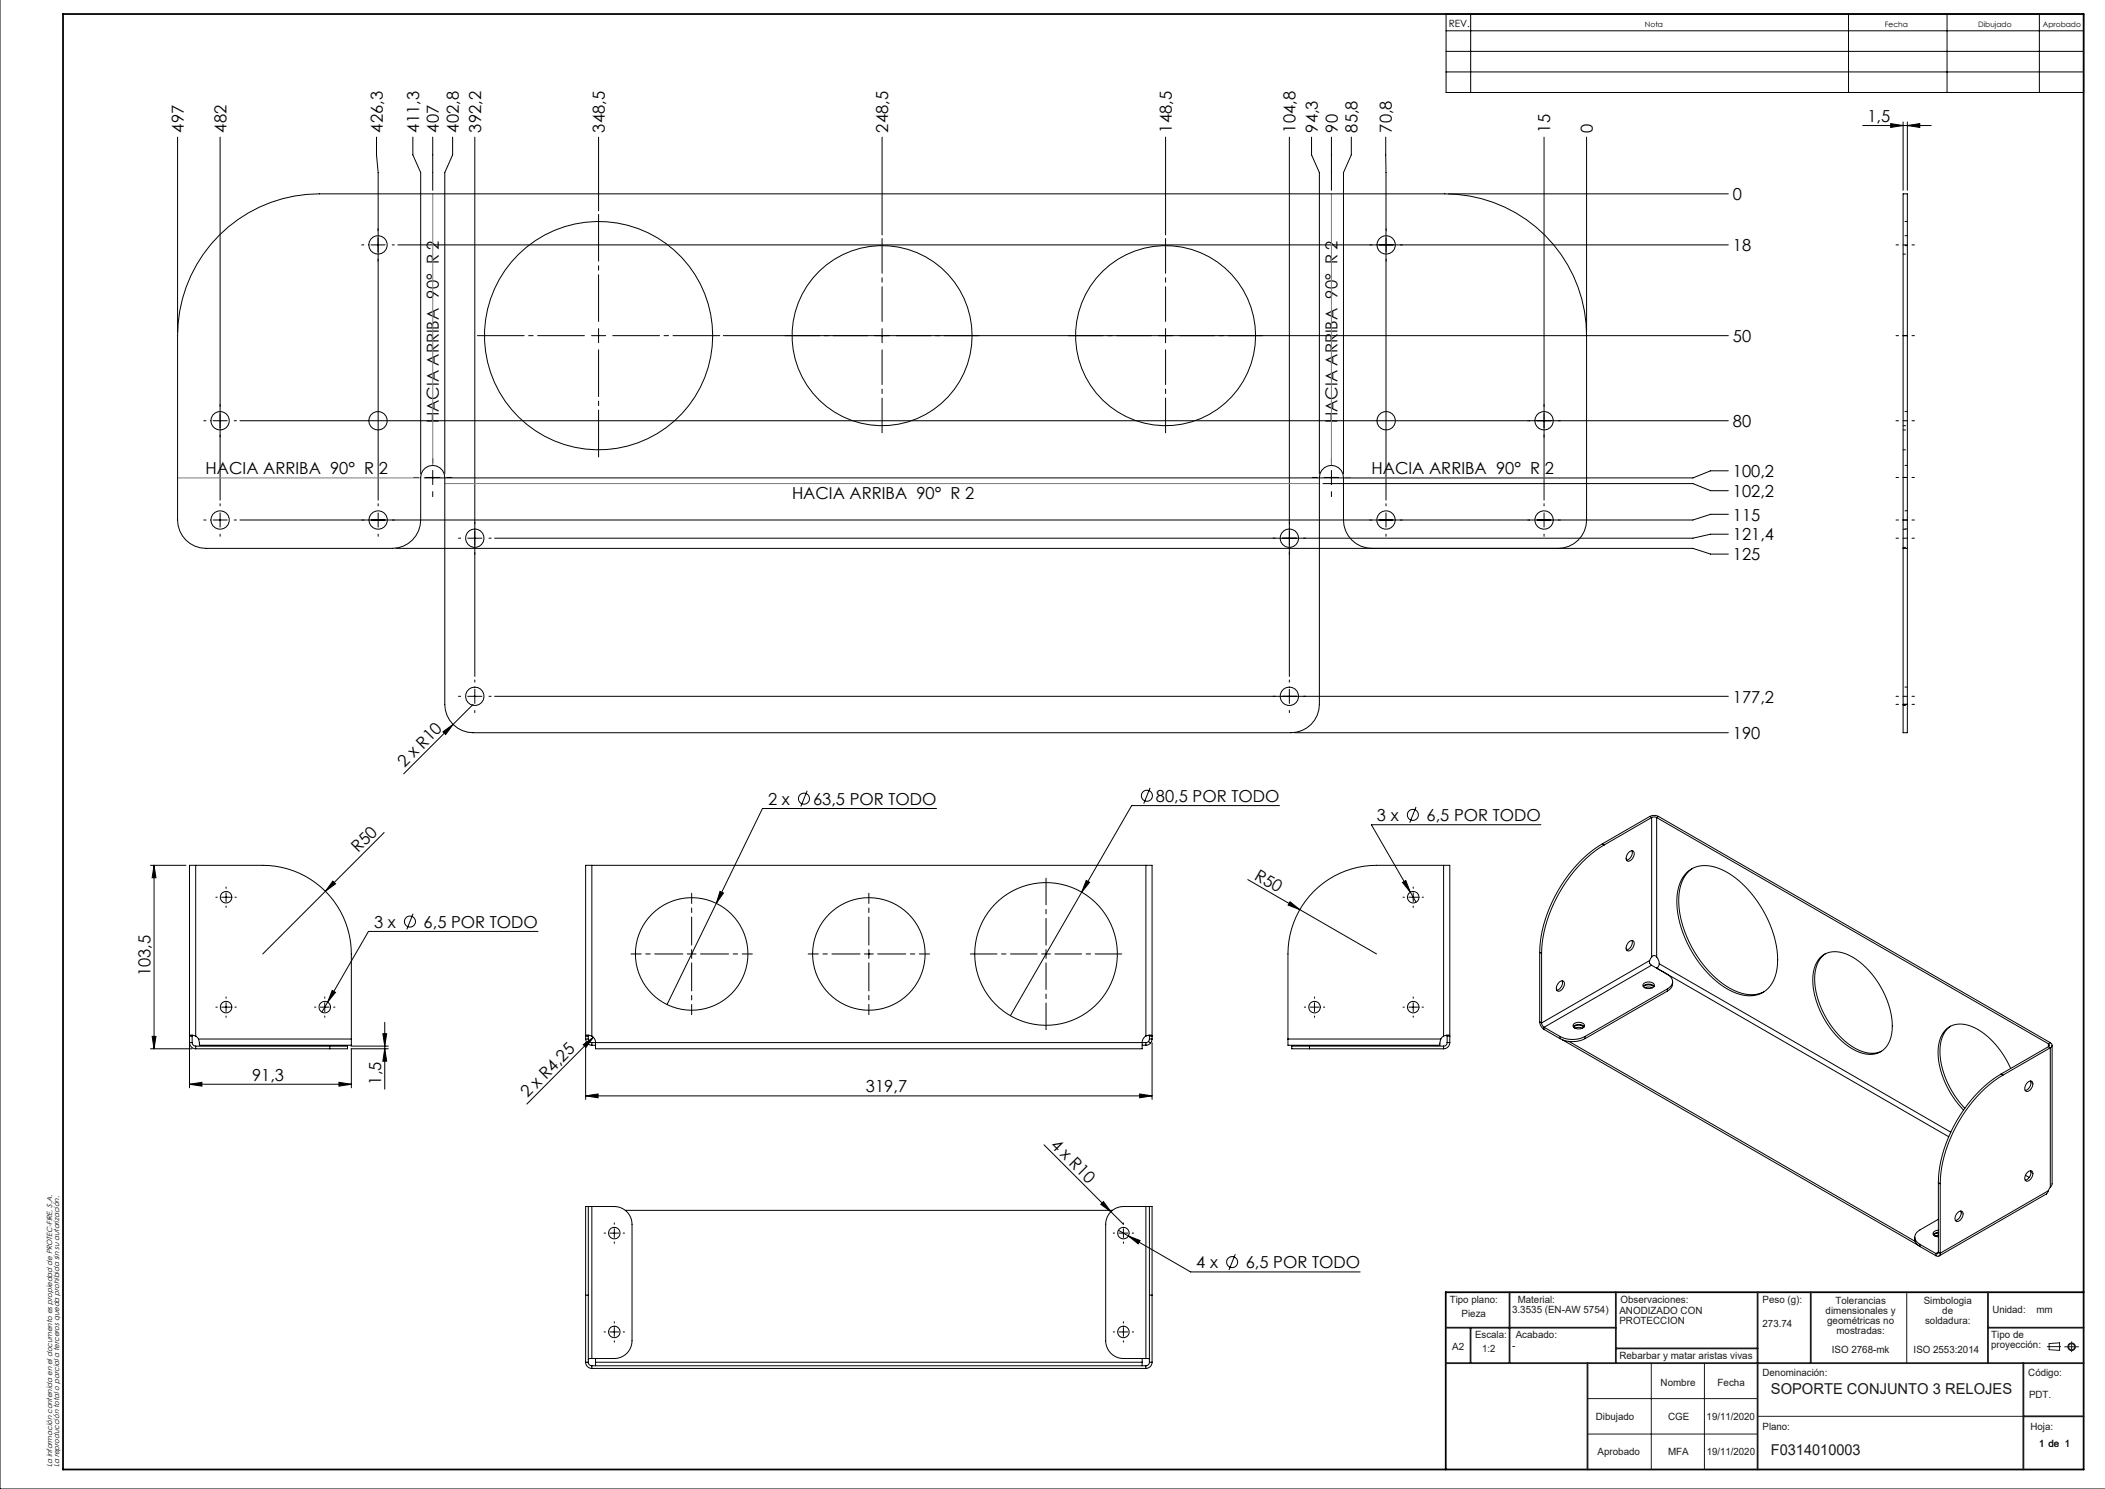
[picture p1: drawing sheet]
<svg xmlns="http://www.w3.org/2000/svg" width="594mm" height="420mm" viewBox="0 0 594 420" stroke-linecap="round" stroke-linejoin="round" font-family="sans-serif">
<g fill="none" stroke="#191924" stroke-width=".28">
<path d="M538.1 364.5v20M577.7 379.8h3.8M578.2 379l3-.2v2.1l-3-.2zM582.6 379.9h3.9M584.6 378.5v2.8M448 394.5h48M466 384.5v30M481 384.5v30M496 399.5h75M448 404.5h48"/>
<circle cx="584.6" cy="379.9" r="1.07"/>
<circle cx="584.6" cy="379.9" r=".86"/>
</g>
<g fill="none" stroke="#000" stroke-width=".28">
<path d="M0 0v420h594M408.1 4h179.9v22.1h-179.9zM408.1 8.7h179.9M408.1 14.5h179.9M415 4v22.1M521.6 4v22.1M549.4 4v22.1M575.5 4v22.1M50.1 38.7v55M62.1 38.7v102.4M106.2 38.7v5l.5 5v92.4M116.5 38.7v5l2.2 5v85"/>
<path d="M122.1 38.7v15M127.7 38.7v5l-2.2 5v85M134 38.7v152.1M168.9 38.7v20.8M248.9 38.7v27.6M328.9 38.7v27.6M363.8 38.7v152.1M370.1 38.7v5l2.2 5v85M375.7 38.7v15M381.3 38.7v5l-2.2 5v85M391 38.7l.1 102.4M408.1 20.3h179.9"/>
<path d="M435.7 38.7v102.4M447.7 38.7v55M525.7 35.4h19.3M533.5 34.9l3.5 .5-3.5 .5zM537 34.4v19.3M538.2 35.4l3.5-.5v1zM538.2 34.4v19.3M408.7 54.7h79M104.7 69.1h4M106.7 67.1v4M112.3 69.1h375.4M391.1 67.1v4"/>
<path d="M166.9 94.7h4M168.9 92.7v4M204.1 94.7h283.6M248.9 92.7v4M328.9 92.7v4M537 94.7v-40h1.2v40M537 94.7h1.2M537 94.7v52M538.2 94.7v52M60.1 118.7h4M67.7 118.7h420M120.1 134.7h4"/>
<path d="M122.1 132.7v4M373.3 136.4h104.4l5 2h5M373.7 134.7h4M375.7 132.7v4M487.7 132.8h-5l-5 2h-358M60.1 146.7h4M62.1 144.7v4M106.7 144.7v4M111.7 154.7h366l5 1.6h5M132 151.8h4M387.1 154.7a8 8 0 0 1-8-8v-12a3.4 3.4 0 0 0-3.4-3.4 3.4 3.4 0 0 0-3.4 3.4v64a8 8 0 0 1-8 8h-230.8a8 8 0 0 1-8-8v-64a3.4 3.4 0 0 0-3.4-3.4 3.4 3.4 0 0 0-3.4 3.4v12a8 8 0 0 1-8 8h-52.6a8 8 0 0 1-8-8v-52a40 40 0 0 1 40-40h317.6a40 40 0 0 1 40 40v52a8 8 0 0 1-8 8M391.1 144.7v4"/>
<path d="M435.7 144.7v4M487.7 145.1h-5l-5 1.6h-410M487.7 150.7h-5l-5 1.1h-338.1M537 146.7v8M537 154.7h1.2M537 146.7h1.2M537 154.7v44M538.2 146.7v8M538.2 154.7v44M132 196.4h4M133.5 198.7l-19.6 19.6M134 194.4v4"/>
<path d="M139.6 196.4h348.1M363.8 194.4v4M537 198.7v8h1.2v-8M537 198.7h1.2M125 206.4l2.9-2.1-2.1 2.9zM365.3 206.7h122.4M108.4 234.8l-34.3 34.3M227.8 223.1l-1.8 4.4M264.3 228.1h-49.1l-27 55.3M324.5 222.2l-1.8 4.5M361.1 227.2h-41.8l-14.1 24.5M399.6 227.6l-1.8 4.5"/>
<path d="M434.8 232.6h-47.8l11 19.1M452.2 238a39.1 39.1 0 0 0-17.7 30.6M452.2 238l.5 .3M452.7 238.3a39.1 39.1 0 0 0-17.7 30.6M460.5 240a2.18 2.18 0 0 1-1.5 2.6M465.5 230.3a2.74 2.74 0 0 1 2.5 0M465.5 230.3l.6 .3M465.5 230.3l-13.3 7.7M466.1 230.6l.7-.2 .7 .2M466.1 230.6l-13.4 7.7M466.1 230.6v39.3M467.5 230.6v39.3"/>
<path d="M467.5 230.6l110.5 63.8M468 230.3l-.5 .3M468 230.3l110.6 63.8M42.5 244.1h10M43.5 244.1l.5 3.5h-1.1zM43.5 244.1v51.7M55.2 244.1h18.9a25 25 0 0 1 25 25v24M55.2 244.1h-1.7v62.7M55.2 244.1v48.2M62.5 253.1h2.5M63.8 251.8v2.5M93.9 248.5l.8 .8-2.9 2.1z"/>
<path d="M116.6 257.7l-1.8 4.5M167 244.1h-1.7v48.2M167 244.1h156.3M167 244.1v48.2M203.2 251.4l.9 .5-2 2.9zM305.2 251.7l-20.1 34.8M306.5 248.4l1 .5-2.3 2.8zM323.3 244.1h1.8v48.2M323.3 244.1v48.2M352.1 248.1l36.3 21M364 254.4l2.8 2.2-3.3-1.3zM395.8 248.9l.9-.5 1.3 3.3z"/>
<path d="M397.5 253.1h2.5M398 251.7l1.6 2.8M398.8 251.8v2.5M407.4 244.1h-19a25 25 0 0 0-25 25v24M407.4 244.1h1.7v48.2M407.4 244.1v48.2M459.5 240.6a.9 .9 0 0 1 1.3-.6 .9 .9 0 0 1 .3 1.4 1.48 1.48 0 0 1-2.1 1.3l-.1-1zM476.2 246a8.5 8.5 0 0 1 9.3-.9 29.9 29.9 0 0 1 14.6 17.4 18.5 18.5 0 0 1 0 14.7 7.8 7.8 0 0 1-10.2 2.9 28.3 28.3 0 0 1-14.4-15.4 21.7 21.7 0 0 1-1.5-15.5 8.4 8.4 0 0 1 2.2-3.2zM477.6 244.9a9.8 9.8 0 0 0-3.9 8.5 31.2 31.2 0 0 0 14.5 25.4 10 10 0 0 0 9.5 1M93.7 279.4l1 .5-2.2 2.8zM151.8 262.7h-47.8l-13.2 22.8M193.9 269.1h2.5"/>
<path d="M195.2 267.8v2.5M243.9 269.1h2.5M245.2 267.8v2.5M293.9 269.1h2.5M295.2 267.8v2.5M434.5 268.6l.5 .3M434.5 268.6v19.6M435 268.9v19.6M439.8 277.3a.9 .9 0 0 1 1.3-.6 .9 .9 0 0 1 .3 1.4 1.48 1.48 0 0 1-2.1 1.3l-.1-1zM440.8 276.6a2.18 2.18 0 0 1-1.5 2.7M459.5 265.9a.9 .9 0 0 1 1.3-.6 .9 .9 0 0 1 .3 1.4 1.48 1.48 0 0 1-2.1 1.3l-.1-1zM460.5 265.3a2.18 2.18 0 0 1-1.5 2.6"/>
<path d="M463.7 278.2a2.18 2.18 0 0 1 3.1 0M463.8 278.3a2.28 2.28 0 0 1 2.9 0M463.9 277.4a2.11 2.11 0 0 1 2.9 .4 1.77 1.77 0 0 1-2.7 .8 .69 .69 0 0 1-.2-1.2zM464.2 278.6l1.2-.2 .9 .2M465.5 270.9v.8l.5 .6M465.5 270.9l-30.5 17.6M466 272.3l4.5 2.6a2.15 2.15 0 0 1 1.5 2 2.15 2.15 0 0 1-1.5 2M466 272.3l-30.3 17.5M466.1 269.9l-.6 1M466.1 269.9a.81 .81 0 0 1 1.4 0M467.5 269.9l.5 1 .2 1M467.5 273.1h.1"/>
<path d="M467.5 273.1l82.4 47.5M468.2 271.9l-.2 .7-.5 .5M468.2 271.9l82.3 47.4M470.5 278.9l-23.2 13.5M470.5 278.9v.6M470.5 279.5l-23.2 13.5M472 276.9a2.49 2.49 0 0 1-1.5 2.6M513.6 270.2a6.7 6.7 0 0 1 8.2-.8 24.2 24.2 0 0 1 12.1 21.1 6.6 6.6 0 0 1-5.5 6.9 12.8 12.8 0 0 1-9.5-4.5 24.6 24.6 0 0 1-7.3-17.6l.3-2a7.3 7.3 0 0 1 1.7-3.1zM515.1 269a8.6 8.6 0 0 0-3 8.3 24.6 24.6 0 0 0 12.2 18.8 7.5 7.5 0 0 0 6.7 .4M42.5 295.8h11.7M42.9 292.3h1.1l-.5 3.5zM53.5 292.3a1.27 1.27 0 0 1 1.7 0"/>
<path d="M53.5 292.3v1.8M53.5 294.1a1.75 1.75 0 0 0 1.7 1.7M53.5 292.3h.7M53.5 294.1h.7M54.2 292.3v1.8M54.2 294.1a1 1 0 0 0 1 1M54.4 292l-.2 .3M55.2 292.3l.8 .8M55.2 295.8h37.9M55.2 295.1h37.9M55.2 295.1v.7M56 293.1l.3 1.7h42.8v-1.7"/>
<path d="M56 293.1h43.1M62.5 284.1h2.5M63.8 282.8v2.5M90.4 284.1h2.5M91.6 282.8v2.5M93.1 295.1h5v.7h-5M93.1 295.1v.7M99.1 295.8h10.5M99.1 295.1h10.5M99.1 295.8v11M108 291.6h1.1l-.5 3.5zM108.6 288.4v18.8"/>
<path d="M108.6 295.8l.5 3.5h-1.1zM164.6 294.7l2.8-2.1-2.1 2.8zM165.3 292.3a1.27 1.27 0 0 1 1.7 0M165.3 292.3v.8M165.3 293.1l.4 1.1M165.3 293.1h.7M165.3 292.3h.7M165.3 294.1v16M165.7 294.2l.6 .5 .7 .1M166 292.3v.8M166 293.1l.3 .6M166.1 292l-.1 .3"/>
<path d="M166.3 293.7l.7 .4M166.3 293.7l-.6 .5M167 292.3a3.8 3.8 0 0 1 1.1 3.5h154.2a3.8 3.8 0 0 1 1-3.5M167 294.8h1.1M167 294.1h156.3M167 294.1v.7M167.4 292.6l-18.7 18.8M322.3 294.8h1M323.3 292.3a1.27 1.27 0 0 1 1.8 0M323.3 294.1v.7M324.1 293.7l-.8 .4M324.1 293.7l.6 .5"/>
<path d="M324.2 292l.1 .3M324.3 292.3v.8M324.3 293.1l-.2 .6M324.3 293.1h.8M324.3 292.3h.8M324.7 294.2l-.6 .5-.8 .1M325.1 292.3v.8M325.1 293.1l-.4 1.1M325.1 294.1v16M363.4 293.1v1.7h42.9l.3-1.7M363.4 293.1h43.2M369.5 295.1h-5v.7h5"/>
<path d="M369.5 295.8h37.9M369.5 295.1h37.9M369.5 295.1v.7M369.7 284.1h2.5M370.9 282.8v2.5M397.5 284.1h2.5M398.8 282.8v2.5M407.4 292.3l-.8 .8M407.4 292.3a1.27 1.27 0 0 1 1.7 0M407.4 295.1v.7M408.2 292l.2 .3M408.4 292.3v1.8"/>
<path d="M408.4 294.1a1 1 0 0 1-1 1M408.4 292.3h.7M408.4 294.1h.7M409.1 292.3v1.8M409.1 294.1a1.75 1.75 0 0 1-1.7 1.7M434.5 288.2a2.73 2.73 0 0 0 1.2 2.2M434.5 288.2l.5 .3M435 288.5l.2 .7 .5 .6M435.7 289.8v.6M435.7 289.8l4.5 2.6M435.7 290.4l4.5 2.6M440.2 292.4a7.8 7.8 0 0 0 7.1 0"/>
<path d="M440.2 293a7.8 7.8 0 0 0 7.1 0M440.2 292.4v.6M440.9 293.3l100.3 57.9M442.7 293.8l97.7 56.3M444 289.6a2.18 2.18 0 0 1 3 0M444 289.7a2.29 2.29 0 0 1 3 0M444.1 288.8a2.11 2.11 0 0 1 3 .4 1.77 1.77 0 0 1-2.7 .8 .68 .68 0 0 1-.3-1.2zM444.5 290l1.2-.2 .9 .2M447.3 292.4v.6M550.4 289.4a8.6 8.6 0 0 0-2.9 8.3 25.5 25.5 0 0 0 6.9 14.9M578 294.4a.43 .43 0 0 1 .3 .4 .43 .43 0 0 1-.3 .4M578 295.2l.6 .3"/>
<path d="M578 295.2l-13.3 7.8M578 294.4v.8M578.6 294.1a.75 .75 0 0 1 .5 .7 .75 .75 0 0 1-.5 .7M578.6 295.5l-13.4 7.8M578.6 295.5v39.4M578.6 294.1l-.6 .3M579.1 294.8v39.1l-.5 1M53.5 305.8l3.5-.5v1.1zM53.5 305.8h45.6M95.6 305.3l3.5 .5-3.5 .6zM165.3 309.1l3.5-.5v1zM165.3 309.1h159.8"/>
<path d="M321.6 308.6l3.5 .5-3.5 .5zM564.7 303a39.1 39.1 0 0 0-17.7 30.6M564.7 303l.5 .3M565.2 303.3a39.1 39.1 0 0 0-17.7 30.6M567.4 301.4a22.6 22.6 0 0 0-11.2-12 6.2 6.2 0 0 0-9.1 5.3 23.1 23.1 0 0 0 6.3 17.6l.7 .8M572.1 305.4a.84 .84 0 0 1 1.2-.4 .84 .84 0 0 1 .3 1.1 1.7 1.7 0 0 1-2 1.6l-.2-.8zM573 304.9a2.18 2.18 0 0 1-1.5 2.7M294.6 322.9l22.4 22.4M310.6 339.7l.8-.8 2.1 2.9zM547 333.6l.5 .3M547 333.6v19.6M547.5 333.9v19.6"/>
<path d="M571.6 331.5l1 .6M572.1 330.7a.84 .84 0 0 1 1.2-.4 .84 .84 0 0 1 .3 1.1 1.7 1.7 0 0 1-2 1.7l-.2-.9zM573 330.2a2.18 2.18 0 0 1-1.5 2.7M578 335.9l-.5 .9-30.4 17.5M578 335.9l-30.5 17.6M578.6 334.9l-.6 1M166 340.3v25M166 340.3h-.7v25M166 340.3h1M167 340.3h6.3a5 5 0 0 1 5 5v32.9a5 5 0 0 1-5 5h-6.3M167 340.3v42.9M172.1 347.8h2.5"/>
<path d="M173.3 346.6v2.5M176.5 341.4h137.4M315.6 347l20.4 11.8h47.8M315.8 347.8h2.5M317 346.6v2.5M318.4 348.6l3.3 1.3-.5 .9zM323.3 340.3h1M323.3 340.3h-6.3a5 5 0 0 0-5 5v32.9a5 5 0 0 0 5 5h6.3M323.3 340.3v42.9M324.3 340.3h.8v25M324.3 340.3v25M348.6 353.8l-1.8 4.4"/>
<path d="M540.3 349a2.49 2.49 0 0 0 1.5 2.6M541.8 351l4.5 2.6M541.8 351v.6M541.8 351.6l4.5 2.6M546.3 353.6v.6M547 353.2a.43 .43 0 0 1-.2 .4 .43 .43 0 0 1-.5 0M547 343.9l-5.2 3a2.15 2.15 0 0 0-1.5 2.1 2.15 2.15 0 0 0 1.5 2M547 347a1.03 1.03 0 0 0-1.1 .3 1.03 1.03 0 0 0-.2 1.1l1.3 .5M547 347.8l-.8 .2-.6 .3M547 347.6l-.9 .2-.5 .4M547 348.4l-1 .3M547 353.2l.5 .3"/>
<path d="M547 353.2l-.7 .4M547.5 353.5a.75 .75 0 0 1-.4 .8 .75 .75 0 0 1-.8-.1M552.4 342a.84 .84 0 0 1 1.2-.4 .84 .84 0 0 1 .3 1.2 1.7 1.7 0 0 1-2 1.6l-.2-.5 .1-.7zM553.3 341.6a2.18 2.18 0 0 1-1.5 2.7M165.3 365.3v18.9M165.3 365.3h.7M166 365.3v18.9M172.1 375.7h2.5M173.3 374.4v2.5M315.8 375.7h2.5M317 374.4v2.5M324.3 365.3h.8"/>
<path d="M324.3 365.3v18.9M325.1 365.3v18.9M165.3 384.2a1.75 1.75 0 0 0 1.7 1.8M165.3 384.2h.7M166 384.2a1 1 0 0 0 1 1M167 383.2h-.8l-.2 .2M167 385.2v.8M167 386h156.3M167 385.2h156.3M168.1 384.2v1M168.1 384.2h154.2M168.1 383.2v1"/>
<path d="M322.3 384.2v1M322.3 383.2v1M323.3 383.2h.8l.2 .2M323.3 385.2v.8M324.3 384.2a1 1 0 0 1-1 1M324.3 384.2h.8M325.1 384.2a1.75 1.75 0 0 1-1.8 1.8"/>
<circle cx="106.7" cy="69.1" r="2.6"/>
<circle cx="391.1" cy="69.1" r="2.6"/>
<circle cx="168.9" cy="94.7" r="32.2"/>
<circle cx="248.9" cy="94.7" r="25.4"/>
<circle cx="328.9" cy="94.7" r="25.4"/>
<circle cx="62.1" cy="118.7" r="2.6"/>
<circle cx="106.7" cy="118.7" r="2.6"/>
<circle cx="391.1" cy="118.7" r="2.6"/>
<circle cx="435.7" cy="118.7" r="2.6"/>
<circle cx="62.1" cy="146.7" r="2.6"/>
<circle cx="106.7" cy="146.7" r="2.6"/>
<circle cx="134" cy="151.8" r="2.6"/>
<circle cx="363.8" cy="151.8" r="2.6"/>
<circle cx="391.1" cy="146.7" r="2.6"/>
<circle cx="435.7" cy="146.7" r="2.6"/>
<circle cx="134" cy="196.4" r="2.6"/>
<circle cx="363.8" cy="196.4" r="2.6"/>
<circle cx="226.9" cy="225.3" r="1.56"/>
<circle cx="323.6" cy="224.5" r="1.56"/>
<circle cx="398.7" cy="229.8" r="1.56"/>
<circle cx="63.8" cy="253.1" r="1.63"/>
<circle cx="115.7" cy="259.9" r="1.56"/>
<circle cx="398.8" cy="253.1" r="1.62"/>
<circle cx="195.2" cy="269.1" r="15.9"/>
<circle cx="245.2" cy="269.1" r="15.9"/>
<circle cx="295.2" cy="269.1" r="20.1"/>
<circle cx="63.8" cy="284.1" r="1.63"/>
<circle cx="91.6" cy="284.1" r="1.62"/>
<circle cx="370.9" cy="284.1" r="1.62"/>
<circle cx="398.8" cy="284.1" r="1.62"/>
<circle cx="173.3" cy="347.8" r="1.63"/>
<circle cx="317" cy="347.8" r="1.63"/>
<circle cx="347.7" cy="356" r="1.56"/>
<circle cx="173.3" cy="375.7" r="1.63"/>
<circle cx="317" cy="375.7" r="1.63"/>
</g>
<path d="M17.8 4h570.2v410.5h-570.2zM588 364.5h-180v50" fill="none" stroke="#000" stroke-width=".5"/>
<g fill="none" stroke="#191924" stroke-width=".5">
<path d="M408 374.5h48M415 374.5v10M426 364.5v20M456 364.5v20M496 364.5v50M511 364.5v20M561 364.5v20M561 374.5h27M408 384.5h180M448 384.5v30M456 380.3h40M571 399.5h17"/>
<path d="M571 384.5v30"/>
</g>
<g fill="none" stroke="#000" stroke-width=".28" stroke-dasharray="15.2 1.3 1.3 1.3">
<path d="M102.7 69.1h-.6M106.7 65.1v-.6M106.7 73.1v.6M110.7 69.1h.6M387.1 69.1h-.6M391.1 65.1v-.6M391.1 73.1v.6M395.1 69.1h.6M58.1 118.7h-.6M62.1 114.7v-.6M66.1 118.7h.6M431.7 118.7h-.6"/>
<path d="M435.7 114.7v-.6M439.7 118.7h.6M62.1 122.7v.6M118.1 134.7h-1.4M122.1 130.7v-1.4M122.1 138.7v1.4M126.1 134.7h1.4M371.7 134.7h-1.4M375.7 130.7v-1.4M375.7 138.7v1.4M379.7 134.7h1.4M435.7 122.7v.6"/>
<path d="M58.1 146.7h-.6M62.1 142.7v-.6M62.1 150.7v.6M66.1 146.7h.6M102.7 146.7h-.6M106.7 142.7v-.6M106.7 150.7v.6M110.7 146.7h.6M130 151.8h-.6M134 147.8v-.6M134 155.8v.6M138 151.8h.6"/>
<path d="M359.8 151.8h-.6M363.8 147.8v-.6M363.8 155.8v.6M367.8 151.8h.6M387.1 146.7h-.6M391.1 142.7v-.6M391.1 150.7v.6M395.1 146.7h.6M431.7 146.7h-.6M435.7 142.7v-.6M435.7 150.7v.6M439.7 146.7h.6"/>
<path d="M130 196.4h-.6M134 192.4v-.6M138 196.4h.6M359.8 196.4h-.6M363.8 192.4v-.6M367.8 196.4h.6M134 200.4v.6M363.8 200.4v.6M61.3 253.1h-.4M63.8 250.6v-.4M63.8 255.6v.4M66.3 253.1h.4"/>
<path d="M396.3 253.1h-.4M398.8 250.6v-.4M398.8 255.6v.4M401.3 253.1h.4M61.3 284.1h-.4M63.8 281.6v-.4M63.8 286.6v.4M66.3 284.1h.4M89.1 284.1h-.3M91.6 281.6v-.4M91.6 286.6v.4M94.1 284.1h.4"/>
<path d="M368.4 284.1h-.3M370.9 281.6v-.4M370.9 286.6v.4M373.4 284.1h.4M396.3 284.1h-.4M398.8 281.6v-.4M398.8 286.6v.4M401.3 284.1h.4M170.8 347.8h-.3M173.3 345.3v-.4M173.3 350.3v.4M175.8 347.8h.4"/>
<path d="M314.5 347.8h-.4M317 345.3v-.4M317 350.3v.4M319.5 347.8h.4M170.8 375.7h-.3M173.3 373.2v-.4M173.3 378.2v.4M175.8 375.7h.4M314.5 375.7h-.4M317 373.2v-.4M317 378.2v.4M319.5 375.7h.4"/>
</g>
<path d="M535 69.1h5.2M540.2 94.7h-5.2M535 118.7h5.2M540.2 134.7h-5.2M540.2 151.8h-5.2M540.2 146.7h-5.2M540.2 198.7h-5.2M540.2 196.4h-5.2" fill="none" stroke="#000" stroke-width=".28" stroke-dasharray="15.2 1.3 1.3 1.3" stroke-dashoffset="14.5"/>
<path d="M192.7 269.1h-14.6M195.2 266.6v-14.6M195.2 271.6v14.6M197.7 269.1h14.6M242.7 269.1h-14.6M245.2 266.6v-14.6M245.2 271.6v14.6M247.7 269.1h14.6" fill="none" stroke="#000" stroke-width=".28" stroke-dasharray="15.2 1.3 1.3 1.3" stroke-dashoffset="7.3"/>
<path d="M292.7 269.1h-18.9M295.2 266.6v-18.9M295.2 271.6v18.9M297.7 269.1h18.9" fill="none" stroke="#000" stroke-width=".28" stroke-dasharray="15.2 1.3 1.3 1.3" stroke-dashoffset="7.7"/>
<path d="M164.9 94.7h-30.2M168.9 90.7v-30.2M168.9 98.7v30.2M172.9 94.7h30.2" fill="none" stroke="#000" stroke-width=".28" stroke-dasharray="15.2 1.3 1.3 1.3" stroke-dashoffset="2"/>
<path d="M244.9 94.7h-23.4M248.9 90.7v-23.4M248.9 98.7v23.4M252.9 94.7h23.4M324.9 94.7h-23.4M328.9 90.7v-23.4M328.9 98.7v23.4M332.9 94.7h23.4" fill="none" stroke="#000" stroke-width=".28" stroke-dasharray="15.2 1.3 1.3 1.3" stroke-dashoffset="5.4"/>
<path d="M122.1 54.7v76.6M375.7 54.7v76.6M50.1 134.8h68.6M125.5 136.4h246.8M379.1 134.8h68.6" fill="none" stroke="#808080" stroke-width=".28"/>
<g fill="#000">
<path d="M125 206.4l2.9-2.1-2.1 2.9zM93.9 248.5l.8 .8-2.9 2.1zM364 254.4l2.8 2.2-3.3-1.3zM164.6 294.7l2.8-2.1-2.1 2.8zM310.6 339.7l.8-.8 2.1 2.9z"/>
<path d="M43.5 244.1l.5 3.5h-1.1zM42.9 292.3h1.1l-.5 3.5z"/>
<path d="M93.7 279.4l-1.2 3.3 2.2-2.8zM165.3 309.1l3.5-.5v1zM321.6 308.6l3.5 .5-3.5 .5zM203.2 251.4l-1.1 3.4 2-2.9zM306.5 248.4l-1.3 3.3 2.3-2.8zM533.5 34.9l3.5 .5-3.5 .5zM538.2 35.4l3.5-.5v1zM318.4 348.6l2.8 2.2 .5-.9zM395.8 248.9l2.2 2.8-1.3-3.3z"/>
<path d="M108.6 295.8l.5 3.5h-1.1zM108 291.6h1.1l-.5 3.5z"/>
<path d="M95.6 305.3l3.5 .5-3.5 .6zM53.5 305.8l3.5-.5v1.1z"/>
</g>
<g fill="none" stroke="#000" stroke-width=".28" stroke-dasharray="1.3 .6" stroke-dashoffset=".6">
<path d="M537 71.7h1.2M538.2 66.5h-1.2M538.2 69.3h-1.2M538.2 62.5h-1.2M538.2 116.1h-1.2M537 134.7h1.2M537 121.3h1.2M537 120.1h1.2M537 126.9h1.2M538.2 131.3h-1.2M537 149.3h1.2M537 154.4h1.2"/>
<path d="M538.2 144.1h-1.2M538.2 149.2h-1.2M537 199h1.2M538.2 193.8h-1.2"/>
</g>
<g font-size="4.7">
<text x="526.9" y="34.4">1,5</text>
<text x="51.9" y="37.4" transform="rotate(-90 51.9 37.4)">497</text>
<text x="63.9" y="37.4" transform="rotate(-90 63.9 37.4)">482</text>
<text x="108" y="37.4" transform="rotate(-90 108 37.4)">426,3</text>
<text x="118.3" y="37.4" transform="rotate(-90 118.3 37.4)">411,3</text>
<text x="123.9" y="37.4" transform="rotate(-90 123.9 37.4)">407</text>
<text x="129.5" y="37.4" transform="rotate(-90 129.5 37.4)">402,8</text>
<text x="135.7" y="37.4" transform="rotate(-90 135.7 37.4)">392,2</text>
<text x="170.7" y="37.4" transform="rotate(-90 170.7 37.4)">348,5</text>
<text x="250.7" y="37.4" transform="rotate(-90 250.7 37.4)">248,5</text>
<text x="330.7" y="37.4" transform="rotate(-90 330.7 37.4)">148,5</text>
<text x="365.6" y="37.4" transform="rotate(-90 365.6 37.4)">104,8</text>
<text x="371.9" y="37.4" transform="rotate(-90 371.9 37.4)">94,3</text>
<text x="377.5" y="37.4" transform="rotate(-90 377.5 37.4)">90</text>
<text x="383.1" y="37.4" transform="rotate(-90 383.1 37.4)">85,8</text>
<text x="392.8" y="37.4" transform="rotate(-90 392.8 37.4)">70,8</text>
<text x="437.5" y="37.4" transform="rotate(-90 437.5 37.4)">15</text>
<text x="449.5" y="37.4" transform="rotate(-90 449.5 37.4)">0</text>
<text x="489" y="56.4">0</text>
<text x="489" y="70.8">18</text>
<text x="489" y="96.4">50</text>
<text x="123.9" y="119.4" transform="rotate(-90 123.9 119.4)">HACIA ARRIBA 90° R 2</text>
<text x="377.4" y="119.4" transform="rotate(-90 377.4 119.4)">HACIA ARRIBA 90° R 2</text>
<text x="489" y="120.4">80</text>
<text x="58" y="133.8">HACIA ARRIBA 90° R 2</text>
<text x="387" y="133.8">HACIA ARRIBA 90° R 2</text>
<text x="489" y="134.6">100,2</text>
<text x="223.5" y="140.8">HACIA ARRIBA 90° R 2</text>
<text x="489" y="140.2">102,2</text>
<text x="489" y="146.8">115</text>
<text x="489" y="152.4">121,4</text>
<text x="489" y="158.1">125</text>
<text x="489" y="198.2">177,2</text>
<text x="489" y="208.4">190</text>
<text x="114.1" y="216.7" transform="rotate(-45 114.1 216.7)">2 x R10</text>
<text x="216.7" y="227">2 x</text>
<text x="229.4" y="227">63,5 POR TODO</text>
<text x="326.2" y="226.2">80,5 POR TODO</text>
<text x="388.6" y="231.6">3 x</text>
<text x="402.6" y="231.6">6,5 POR TODO</text>
<text x="101.1" y="240.7" transform="rotate(-45 101.1 240.7)">R50</text>
<text x="353.7" y="247.9" transform="rotate(30 353.7 247.9)">R50</text>
<text x="105.6" y="261.7">3 x</text>
<text x="119.5" y="261.7">6,5 POR TODO</text>
<text x="42.5" y="275.4" transform="rotate(-90 42.5 275.4)">103,5</text>
<text x="71.1" y="304.8">91,3</text>
<text x="107.6" y="305.9" transform="rotate(-90 107.6 305.9)">1,5</text>
<text x="148.9" y="309.8" transform="rotate(-45 148.9 309.8)">2 x R4,25</text>
<text x="244.4" y="308.1">319,7</text>
<text x="296.2" y="323.1" transform="rotate(45 296.2 323.1)">4 x R10</text>
<text x="337.6" y="357.7">4 x</text>
<text x="351.5" y="357.7">6,5 POR TODO</text>
</g>
<g font-size="4.2" fill="#191924">
<text x="499.7" y="393.3">SOPORTE CONJUNTO 3 RELOJES</text>
<text x="499.7" y="410.3">F0314010003</text>
</g>
<text font-size="2.8" x="408.8" y="7.5">REV.</text>
<g font-size="2.8" fill="#191924">
<text x="409.1" y="367.4">Tipo plano:</text>
<text x="412.4" y="371.6">Pieza</text>
<text x="426.7" y="370.4">3.3535 (EN-AW 5754)</text>
<text x="428.3" y="367.4">Material:</text>
<text x="457" y="370.6">ANODIZADO CON</text>
<text x="457.3" y="367.4">Observaciones:</text>
<text x="497.4" y="367.4">Peso (g):</text>
<text x="515.2" y="370.6">dimensionales y</text>
<text x="517.9" y="367.8">Tolerancias</text>
<text x="542.8" y="367.7">Simbologia</text>
<text x="548.1" y="370.5">de</text>
<text x="562.2" y="370.2">Unidad:</text>
<text x="574.6" y="370.2">mm</text>
<text x="416.2" y="377.5">Escala:</text>
<text x="427.7" y="377.5">Acabado:</text>
<text x="457" y="373.4">PROTECCION</text>
<text x="497.4" y="374.4">273.74</text>
<text x="515.6" y="373.5">geométricas no</text>
<text x="518.2" y="376.3">mostradas:</text>
<text x="543.2" y="373.4">soldadura:</text>
<text x="561.9" y="377.5">Tipo de</text>
<text x="409.8" y="380.9">A2</text>
<text x="418.3" y="381.5">1:2</text>
<text x="426.7" y="380.6">-</text>
<text x="457" y="383.4">Rebarbar y matar aristas vivas</text>
<text x="516.9" y="381.5">ISO 2768-mk</text>
<text x="540" y="381.5">ISO 2553:2014</text>
<text x="561.9" y="380.3">proyección:</text>
<text x="497.4" y="388.1">Denominación:</text>
<text x="572.4" y="388.1">Código:</text>
<text x="468.6" y="390.8">Nombre</text>
<text x="484.7" y="390.8">Fecha</text>
<text x="572.6" y="394.4">PDT.</text>
<text x="450.3" y="400.5">Dibujado</text>
<text x="470.7" y="400.5">CGE</text>
<text x="481.6" y="400.5">19/11/2020</text>
<text x="497.4" y="403.3">Plano:</text>
<text x="573" y="403.3">Hoja:</text>
<text x="450.8" y="410.3">Aprobado</text>
<text x="470.7" y="410.3">MFA</text>
<text x="481.6" y="410.3">19/11/2020</text>
<text x="575.4" y="408.1">1 de 1</text>
</g>
<g font-size="2.1">
<text x="464.2" y="7.5">Nota</text>
<text x="531.9" y="7.5">Fecha</text>
<text x="558.2" y="7.5">Dibujado</text>
<text x="576.5" y="7.5">Aprobado</text>
<text x="14.7" y="413.9" transform="rotate(-90 14.7 413.9)">La información contenida en el documento es propiedad de PROTEC-FIRE, S.A.</text>
<text x="16.7" y="413.9" transform="rotate(-90 16.7 413.9)">La reproducción total o parcial a terceros queda prohibida sin su autorización.</text>
</g>
</svg>
